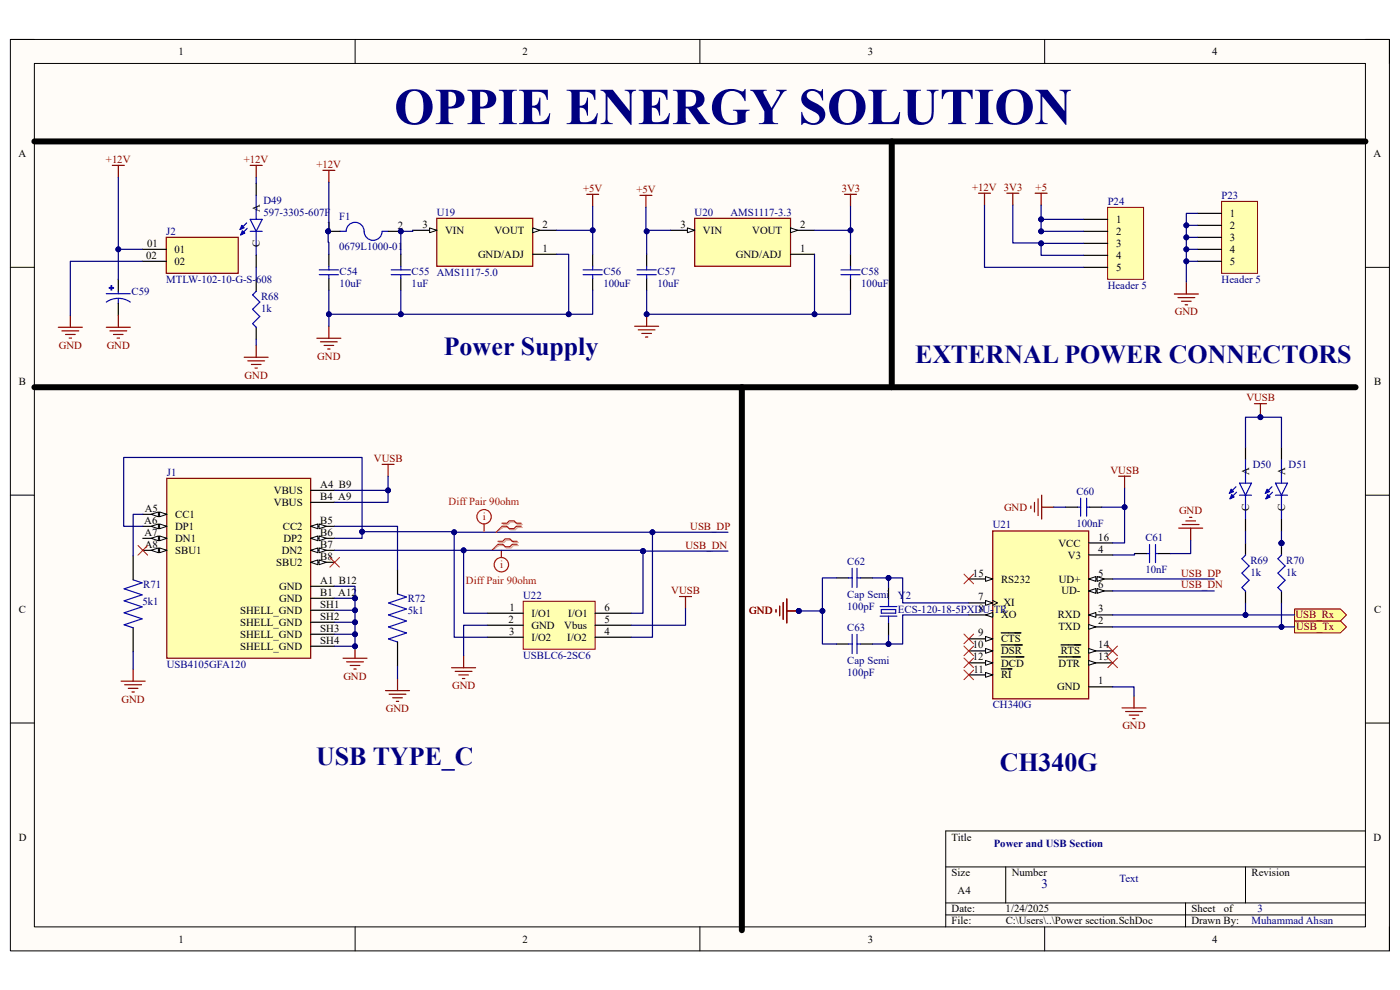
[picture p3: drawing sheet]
<svg xmlns="http://www.w3.org/2000/svg" width="297mm" height="210mm" viewBox="0 0 297 210" stroke-linecap="round" stroke-linejoin="round" font-family="sans-serif">
<path d="M2.2 8.4h292.6v193.3h-292.6z" fill-rule="evenodd" fill="#fffcf8"/>
<path d="M2.2 8.4h292.6v193.3h-292.6z" fill="none" stroke="#000" stroke-width=".21"/>
<path d="M7.3 13.5h282.4v183.1h-282.4z" fill-rule="evenodd" fill="#fffcf8"/>
<g fill="none" stroke="#000" stroke-width=".21">
<path d="M2.2 8.4h5.1M7.3 13.5h282.4v183.1h-282.4zM75.3 8.4v5.1M148.5 8.4v5.1M221.6 8.4v5.1M289.7 8.4h5.1v5.1M2.2 56.7h5.1M289.7 56.7h5.1M2.2 105h5.1M289.7 105.1h5.1M2.2 153.4h5.1M289.7 153.4h5.1"/>
<path d="M289.7 176.3h-89.1v20.3M75.3 196.6v5.1M148.5 196.6v5.1M200.6 183.9h89.1M200.6 191.5h89.1M200.6 194.1h89.1M213.4 183.9v7.6M221.6 196.6v5.1M251.5 191.5v5.1M264.2 183.9v7.6M294.8 196.6v5.1"/>
</g>
<path d="M134.6 69.2h5.1M135.4 70h3.6M136.2 70.7h2M136.9 71.5h.5M137.2 66.7v2.5" fill="none" stroke="#800000" stroke-width=".25"/>
<circle cx="137.2" cy="66.7" r=".51" fill="#000080"/>
<circle cx="137.2" cy="66.7" r=".51" fill="none" stroke="#000080" stroke-width=".21"/>
<path d="M135.8 41.4h2.5M137 41.4v2.6" fill="none" stroke="#800000" stroke-width=".25"/>
<path d="M92.7 46.3h20.3v10.2h-20.3z" fill-rule="evenodd" fill="#ffffb0"/>
<path d="M92.7 46.3h20.3v10.2h-20.3z" fill="none" stroke="#800000" stroke-width=".25"/>
<path d="M87.6 48.9h5.1" fill="none" stroke="#000" stroke-width=".25"/>
<path d="M91.1 48.3l1.6 .6-1.6 .5z" fill="#f8fcff"/>
<path d="M91.1 48.3l1.6 .6-1.6 .5z" fill="none" stroke="#000" stroke-width=".21"/>
<path d="M113 48.9h5.1" fill="none" stroke="#000" stroke-width=".25"/>
<path d="M113 48.3l1.5 .6-1.5 .5z" fill="#f8fcff"/>
<path d="M113 48.3l1.5 .6-1.5 .5z" fill="none" stroke="#000" stroke-width=".21"/>
<path d="M113 53.9h5.1" fill="none" stroke="#000" stroke-width=".25"/>
<path d="M68.5 36.1h2.5M69.8 36.1v2.6M124.5 41.2h2.5M125.7 41.2v2.6M67.2 71.8h5.1M68 72.5h3.5M68.8 73.3h2M69.5 74h.5M69.8 69.2v2.6" fill="none" stroke="#800000" stroke-width=".25"/>
<path d="M23.6 60.6h.1v.9h-.1z" fill-rule="evenodd" fill="#00f"/>
<path d="M23.6 60.6h.1v.9h-.1z" fill="none" stroke="#00f" stroke-width=".25"/>
<path d="M23.2 61h.9v.1h-.9z" fill-rule="evenodd" fill="#00f"/>
<g fill="none" stroke="#00f" stroke-width=".25">
<path d="M67.7 58.3h4.1M67.7 57.3h4.1M69.8 56.5v.8M69.8 58.3v.7M83 58.3h4.1M83 57.3h4.1M85 56.5v.8M85 58.3v.7M123.7 58.3h4.1M123.7 57.3h4.1M125.7 56.5v.8M125.7 58.3v.7"/>
<path d="M135.1 58.3h4.1M135.1 57.3h4.1M137.2 56.5v.8M137.2 58.3v.7M22.6 64.1a4.4 4.4 0 0 1 5 0M22.6 62.3h5M23.2 61h.9v.1h-.9zM25.1 61.8v.5M25.1 63.3v1M54.4 61.8l-.8 .8 1.5 1.5-1.5 1.5 1.5 1.5-1.5 1.6 .8 .7"/>
</g>
<path d="M25.1 59.3v2.5M54.4 59.3v2.5M69.8 53.9v2.6M69.8 59v2.6M85 53.9v2.6M85 59v2.6M125.7 53.9v2.6M125.7 59v2.6M137.2 53.9v2.6M137.2 59v2.6M25.1 64.3v2.6M54.4 69.4v2.6" fill="none" stroke="#000" stroke-width=".25"/>
<g fill="none" stroke="#800000" stroke-width=".25">
<path d="M23.8 35.1h2.6M25.1 35.1v2.5M53.1 35.1h2.5M54.4 35.1v2.5M179.2 41.2h2.5M180.4 41.2v2.6M12.4 69.4h5.1M13.1 70.2h3.6M13.9 71h2M14.7 71.7h.5M14.9 66.9v2.5M51.8 75.8h5.1"/>
<path d="M52.6 76.6h3.5M53.3 77.3h2.1M54.1 78.1h.5M54.4 73.2v2.6"/>
</g>
<path d="M147.4 46.3h20.3v10.2h-20.3z" fill-rule="evenodd" fill="#ffffb0"/>
<path d="M147.4 46.3h20.3v10.2h-20.3z" fill="none" stroke="#800000" stroke-width=".25"/>
<path d="M142.3 48.9h5.1" fill="none" stroke="#000" stroke-width=".25"/>
<path d="M145.8 48.3l1.6 .6-1.6 .5z" fill="#f8fcff"/>
<path d="M145.8 48.3l1.6 .6-1.6 .5z" fill="none" stroke="#000" stroke-width=".21"/>
<path d="M167.7 48.9h5.1" fill="none" stroke="#000" stroke-width=".25"/>
<path d="M167.7 48.3l1.5 .6-1.5 .5z" fill="#f8fcff"/>
<path d="M167.7 48.3l1.5 .6-1.5 .5z" fill="none" stroke="#000" stroke-width=".21"/>
<path d="M167.7 53.9h5.1M180.4 53.9v2.6M180.4 59v2.6" fill="none" stroke="#000" stroke-width=".25"/>
<path d="M178.4 58.3h4.1M178.4 57.3h4.1M180.4 56.5v.8M180.4 58.3v.7" fill="none" stroke="#00f" stroke-width=".25"/>
<path d="M35.4 101.5h30.5v38.1h-30.5z" fill-rule="evenodd" fill="#ffffb0"/>
<path d="M35.4 101.5h30.5v38.1h-30.5z" fill="none" stroke="#800000" stroke-width=".25"/>
<path d="M30.3 109.1h5.1" fill="none" stroke="#000" stroke-width=".25"/>
<path d="M33.9 108.6l1.5 .5-1.5 .5z" fill="#f8fcff"/>
<path d="M33.9 108.6l1.5 .5-1.5 .5z" fill="none" stroke="#000" stroke-width=".21"/>
<path d="M32.1 109.1l1.5-.5v1z" fill="#f8fcff"/>
<path d="M32.1 109.1l1.5-.5v1z" fill="none" stroke="#000" stroke-width=".21"/>
<path d="M30.3 111.7h5.1" fill="none" stroke="#000" stroke-width=".25"/>
<path d="M33.9 111.1l1.5 .6-1.5 .5z" fill="#f8fcff"/>
<path d="M33.9 111.1l1.5 .6-1.5 .5z" fill="none" stroke="#000" stroke-width=".21"/>
<path d="M32.1 111.7l1.5-.6v1.1z" fill="#f8fcff"/>
<path d="M32.1 111.7l1.5-.6v1.1z" fill="none" stroke="#000" stroke-width=".21"/>
<path d="M30.3 114.2h5.1" fill="none" stroke="#000" stroke-width=".25"/>
<path d="M33.9 113.7l1.5 .5-1.5 .5z" fill="#f8fcff"/>
<path d="M33.9 113.7l1.5 .5-1.5 .5z" fill="none" stroke="#000" stroke-width=".21"/>
<path d="M32.1 114.2l1.5-.5v1z" fill="#f8fcff"/>
<path d="M32.1 114.2l1.5-.5v1z" fill="none" stroke="#000" stroke-width=".21"/>
<path d="M30.3 116.7h5.1" fill="none" stroke="#000" stroke-width=".25"/>
<path d="M33.9 116.2l1.5 .5-1.5 .6z" fill="#f8fcff"/>
<path d="M33.9 116.2l1.5 .5-1.5 .6z" fill="none" stroke="#000" stroke-width=".21"/>
<path d="M32.1 116.7l1.5-.5v1.1z" fill="#f8fcff"/>
<path d="M32.1 116.7l1.5-.5v1.1z" fill="none" stroke="#000" stroke-width=".21"/>
<path d="M65.9 104h5.1M65.9 106.6h5.1M65.9 111.7h5.1" fill="none" stroke="#000" stroke-width=".25"/>
<path d="M65.9 111.7l1.5-.6v1.1z" fill="#f8fcff"/>
<path d="M65.9 111.7l1.5-.6v1.1z" fill="none" stroke="#000" stroke-width=".21"/>
<path d="M67.7 111.1l1.5 .6-1.5 .5z" fill="#f8fcff"/>
<path d="M67.7 111.1l1.5 .6-1.5 .5z" fill="none" stroke="#000" stroke-width=".21"/>
<path d="M65.9 114.2h5.1" fill="none" stroke="#000" stroke-width=".25"/>
<path d="M65.9 114.2l1.5-.5v1z" fill="#f8fcff"/>
<path d="M65.9 114.2l1.5-.5v1z" fill="none" stroke="#000" stroke-width=".21"/>
<path d="M67.7 113.7l1.5 .5-1.5 .5z" fill="#f8fcff"/>
<path d="M67.7 113.7l1.5 .5-1.5 .5z" fill="none" stroke="#000" stroke-width=".21"/>
<path d="M65.9 116.7h5.1" fill="none" stroke="#000" stroke-width=".25"/>
<path d="M65.9 116.7l1.5-.5v1.1z" fill="#f8fcff"/>
<path d="M65.9 116.7l1.5-.5v1.1z" fill="none" stroke="#000" stroke-width=".21"/>
<path d="M67.7 116.2l1.5 .5-1.5 .6z" fill="#f8fcff"/>
<path d="M67.7 116.2l1.5 .5-1.5 .6z" fill="none" stroke="#000" stroke-width=".21"/>
<path d="M65.9 119.3h5.1" fill="none" stroke="#000" stroke-width=".25"/>
<path d="M65.9 119.3l1.5-.5v1z" fill="#f8fcff"/>
<path d="M65.9 119.3l1.5-.5v1z" fill="none" stroke="#000" stroke-width=".21"/>
<path d="M67.7 118.8l1.5 .5-1.5 .5z" fill="#f8fcff"/>
<path d="M67.7 118.8l1.5 .5-1.5 .5z" fill="none" stroke="#000" stroke-width=".21"/>
<path d="M65.9 124.4h5.1M65.9 126.9h5.1M65.9 129.5h5.1M65.9 132h5.1M65.9 134.6h5.1M65.9 137.1h5.1" fill="none" stroke="#000" stroke-width=".25"/>
<g fill="none" stroke="#800000" stroke-width=".25">
<path d="M81.1 98.5h2.5M82.3 98.5v2.5M72.8 139.6h5.1M75.3 137.1v2.5M25.7 144.5h5.1M26.5 145.3h3.5M27.2 146h2.1M28 146.8h.5M28.2 142v2.5M73.5 140.4h3.6M74.3 141.2h2M75.1 141.9h.5"/>
<path d="M81.8 146.5h5.1M82.5 147.3h3.6M83.3 148h2M84.1 148.8h.5M84.3 144v2.5"/>
</g>
<circle cx="75.3" cy="137.1" r=".51" fill="#000080"/>
<circle cx="75.3" cy="137.1" r=".51" fill="none" stroke="#000080" stroke-width=".21"/>
<path d="M29.3 115.7l2 2.1M31.3 115.7l-2 2.1M70 118.3l2 2M72 118.3l-2 2M105.6 115.5l-1.2 1.2" fill="none" stroke="#f00" stroke-width=".21"/>
<path d="M105.9 115.1h1l.5-.5h1l.5 .5h1.1M105.9 115.7h1l.5 .5h1l.5-.5h1.1" fill="none" stroke="#d0a19e" stroke-width=".25"/>
<path d="M105.9 115.7l-1.5 1" fill="none" stroke="#d0a19e" stroke-width=".21"/>
<path d="M105.6 114.8h1.1l.5-.5h1l.5 .5h1M105.6 115.5h1.1l.5 .5h1l.5-.5h1" fill="none" stroke="#f00" stroke-width=".25"/>
<path d="M111 127.6h15.3v10.1h-15.3z" fill-rule="evenodd" fill="#ffffb0"/>
<path d="M111 127.6h15.3v10.1h-15.3z" fill="none" stroke="#800000" stroke-width=".21"/>
<path d="M28.2 117.9v5.1M28.2 133.2v5.1M84.3 120.9v5.1M84.3 136.2v5.1M103.4 130.1h7.6M103.4 132.6h7.6M103.4 135.2h7.6M126.3 130.1h7.6M126.3 132.6h7.6M126.3 135.2h7.6" fill="none" stroke="#000" stroke-width=".25"/>
<path d="M98.4 139.1v2.6M144.2 126.6h2.5M145.4 126.6v2.5M95.8 141.7h5.1M96.6 142.4h3.5M97.3 143.2h2.1M98.1 143.9h.5" fill="none" stroke="#800000" stroke-width=".25"/>
<g fill="none" stroke="#f00" stroke-width=".25">
<path d="M106.4 116.7v1.6"/>
<circle cx="106.4" cy="119.8" r="1.53"/>
</g>
<path d="M28.2 123l2 .6-3.9 1.3 3.9 1.3-3.9 1.3 3.9 1.2-3.9 1.3 3.9 1.3-3.9 1.2 1.9 .7M84.3 126l1.9 .6-3.8 1.3 3.8 1.3-3.8 1.3 3.8 1.2-3.8 1.3 3.8 1.3-3.8 1.3 1.9 .6" fill="none" stroke="#00f" stroke-width=".25"/>
<path d="M210.6 112.6h20.4v35.7h-20.4z" fill-rule="evenodd" fill="#ffffb0"/>
<path d="M210.6 112.6h20.4v35.7h-20.4z" fill="none" stroke="#800000" stroke-width=".25"/>
<path d="M205.5 122.8h5.1" fill="none" stroke="#000" stroke-width=".25"/>
<path d="M209.1 122.3l1.5 .5-1.5 .5z" fill="#f8fcff"/>
<path d="M209.1 122.3l1.5 .5-1.5 .5z" fill="none" stroke="#000" stroke-width=".21"/>
<path d="M205.5 127.9h5.1" fill="none" stroke="#000" stroke-width=".25"/>
<path d="M209.1 127.4l1.5 .5-1.5 .5z" fill="#f8fcff"/>
<path d="M209.1 127.4l1.5 .5-1.5 .5zM210.6 127.4l1 .5-1 .5" fill="none" stroke="#000" stroke-width=".21"/>
<path d="M205.5 130.5h5.1" fill="none" stroke="#000" stroke-width=".25"/>
<path d="M209.1 130.5l1.5-.6v1.1z" fill="#f8fcff"/>
<path d="M209.1 130.5l1.5-.6v1.1z" fill="none" stroke="#000" stroke-width=".21"/>
<path d="M205.5 135.5h5.1" fill="none" stroke="#000" stroke-width=".25"/>
<path d="M209.1 135l1.5 .5-1.5 .5z" fill="#f8fcff"/>
<path d="M209.1 135l1.5 .5-1.5 .5z" fill="none" stroke="#000" stroke-width=".21"/>
<path d="M205.5 138.1h5.1M212.4 134.3h4.2" fill="none" stroke="#000" stroke-width=".25"/>
<path d="M209.1 137.6l1.5 .5-1.5 .5z" fill="#f8fcff"/>
<path d="M209.1 137.6l1.5 .5-1.5 .5z" fill="none" stroke="#000" stroke-width=".21"/>
<path d="M212.4 136.8h4.5M205.5 140.6h5.1" fill="none" stroke="#000" stroke-width=".25"/>
<path d="M209.1 140.1l1.5 .5-1.5 .5z" fill="#f8fcff"/>
<path d="M209.1 140.1l1.5 .5-1.5 .5z" fill="none" stroke="#000" stroke-width=".21"/>
<path d="M212.4 139.4h4.8M205.5 143.2h5.1" fill="none" stroke="#000" stroke-width=".25"/>
<path d="M209.1 142.7l1.5 .5-1.5 .5z" fill="#f8fcff"/>
<path d="M209.1 142.7l1.5 .5-1.5 .5z" fill="none" stroke="#000" stroke-width=".21"/>
<path d="M231 115.2h5.1M231 117.7h5.1M231 122.8h5.1M212.4 141.9h2.3" fill="none" stroke="#000" stroke-width=".25"/>
<path d="M231 122.8l1.5-.5v1z" fill="#f8fcff"/>
<path d="M231 122.8l1.5-.5v1z" fill="none" stroke="#000" stroke-width=".21"/>
<path d="M232.7 122.3l1.6 .5-1.6 .5z" fill="#f8fcff"/>
<path d="M232.7 122.3l1.6 .5-1.6 .5z" fill="none" stroke="#000" stroke-width=".21"/>
<path d="M231 125.4h5.1" fill="none" stroke="#000" stroke-width=".25"/>
<path d="M231 125.4l1.5-.5v1z" fill="#f8fcff"/>
<path d="M231 125.4l1.5-.5v1z" fill="none" stroke="#000" stroke-width=".21"/>
<path d="M232.7 124.9l1.6 .5-1.6 .5z" fill="#f8fcff"/>
<path d="M232.7 124.9l1.6 .5-1.6 .5z" fill="none" stroke="#000" stroke-width=".21"/>
<path d="M231 130.5h5.1" fill="none" stroke="#000" stroke-width=".25"/>
<path d="M231 130.5l1.5-.6v1.1z" fill="#f8fcff"/>
<path d="M231 130.5l1.5-.6v1.1z" fill="none" stroke="#000" stroke-width=".21"/>
<path d="M231 133h5.1" fill="none" stroke="#000" stroke-width=".25"/>
<path d="M231 132.5l1.5 .5-1.5 .5z" fill="#f8fcff"/>
<path d="M231 132.5l1.5 .5-1.5 .5z" fill="none" stroke="#000" stroke-width=".21"/>
<path d="M231 138.1h5.1" fill="none" stroke="#000" stroke-width=".25"/>
<path d="M231 137.6l1.5 .5-1.5 .5z" fill="#f8fcff"/>
<path d="M231 137.6l1.5 .5-1.5 .5z" fill="none" stroke="#000" stroke-width=".21"/>
<path d="M225.1 136.8h4.2M231 140.6h5.1" fill="none" stroke="#000" stroke-width=".25"/>
<path d="M231 140.1l1.5 .5-1.5 .5z" fill="#f8fcff"/>
<path d="M231 140.1l1.5 .5-1.5 .5z" fill="none" stroke="#000" stroke-width=".21"/>
<path d="M177.5 122.6h2.5M177.5 136.6h2.5M182.6 122.6h2.5M182.6 136.6h2.5M188.5 124.6v2.5M188.5 132.2v2.6M224.6 139.4h4.6M231 145.7h5.1" fill="none" stroke="#000" stroke-width=".25"/>
<g fill="none" stroke="#f00" stroke-width=".21">
<path d="M204.5 121.8l2 2M204.5 139.6l2 2M204.5 137.1l2 2M204.5 134.5l2 2.1M206.5 121.8l-2 2M206.5 139.6l-2 2M206.5 137.1l-2 2M206.5 134.5l-2 2.1M235 137.1l2.1 2M235 139.6l2.1 2M237.1 137.1l-2.1 2M237.1 139.6l-2.1 2"/>
<path d="M204.5 142.1l2 2.1M206.5 142.1l-2 2.1"/>
</g>
<g fill="none" stroke="#00f" stroke-width=".25">
<path d="M180 122.6h.8M180 136.6h.8M180.8 120.6v4M180.8 134.6v4.1M181.8 120.6v4M181.8 134.6v4.1M181.8 122.6h.8M181.8 136.6h.8M186.7 130.7h3.6M186.7 128.7h3.6M187 129.3h3v.8h-3zM188.5 127.1v1.6"/>
<path d="M188.5 130.7v1.5"/>
</g>
<path d="M164.6 129.3v.6M165.4 128.6v2M166.2 127.8v3.6M166.9 127.1v5M166.9 129.6h2.6" fill="none" stroke="#800000" stroke-width=".25"/>
<circle cx="169.5" cy="129.6" r=".51" fill="#000080"/>
<circle cx="169.5" cy="129.6" r=".51" fill="none" stroke="#000080" stroke-width=".21"/>
<path d="M164.6 129.3v.6M165.4 128.6v2M166.2 127.8v3.6M166.9 127.1v5M166.9 129.6h2.6" fill="none" stroke="#800000" stroke-width=".25"/>
<circle cx="169.5" cy="129.6" r=".51" fill="#000080"/>
<circle cx="169.5" cy="129.6" r=".51" fill="none" stroke="#000080" stroke-width=".21"/>
<g fill="none" stroke="#800000" stroke-width=".25">
<path d="M218.7 107.3v.5M219.5 106.6v2M220.2 105.8v3.6M221 105.1v5M221 107.6h2.5M250.1 112h5M250.8 111.3h3.6M251.6 110.5h2M252.3 109.7h.6M252.6 112v2.6M238 150.2h5.1M238.8 150.9h3.6"/>
<path d="M239.6 151.7h2M240.3 152.5h.5M240.6 147.6v2.6"/>
</g>
<path d="M243.2 117.4h.7M243.9 115.5v3.8M245.1 115.5v3.8M245.2 117.4h.6" fill="none" stroke="#00f" stroke-width=".25"/>
<path d="M240.7 117.4h2.5M245.8 117.4h2.5" fill="none" stroke="#000" stroke-width=".25"/>
<circle cx="271.9" cy="115.2" r=".51" fill="#000080"/>
<circle cx="271.9" cy="115.2" r=".51" fill="none" stroke="#000080" stroke-width=".21"/>
<path d="M271.9 115.2v2.6M271.9 125.4v2.5" fill="none" stroke="#000" stroke-width=".25"/>
<circle cx="271.9" cy="115.2" r=".51" fill="#000080"/>
<circle cx="271.9" cy="115.2" r=".51" fill="none" stroke="#000080" stroke-width=".21"/>
<path d="M264.2 117.8l-.7 .7 1.5 1.6-1.5 1.5 1.5 1.5-1.5 1.5 .7 .8M271.9 117.8l-.8 .7 1.5 1.6-1.5 1.5 1.5 1.5-1.5 1.5 .8 .8" fill="none" stroke="#00f" stroke-width=".25"/>
<path d="M264.2 115.2v2.6M264.2 125.4v2.5" fill="none" stroke="#000" stroke-width=".25"/>
<path d="M274.6 131.7h9.8l1.3 1.3-1.3 1.3h-9.8z" fill-rule="evenodd" fill="#ffff80"/>
<path d="M274.6 131.7h9.8l1.3 1.3-1.3 1.3h-9.8z" fill="none" stroke="#800000" stroke-width=".21"/>
<path d="M274.6 129.2h9.8l1.3 1.3-1.3 1.2h-9.8z" fill-rule="evenodd" fill="#ffff80"/>
<path d="M274.6 129.2h9.8l1.3 1.3-1.3 1.2h-9.8z" fill="none" stroke="#800000" stroke-width=".21"/>
<path d="M266.1 85.6h2.6M267.4 85.6v2.6M237.3 101h2.6M238.6 101v2.6" fill="none" stroke="#800000" stroke-width=".25"/>
<path d="M7.3 30h282.4M7.3 82.1h280.3M157.4 82.1v115.2" fill="none" stroke="#000" stroke-width="1.3"/>
<path d="M35.3 50.3h15.2v7.7h-15.2z" fill-rule="evenodd" fill="#ffffb0"/>
<path d="M35.3 50.3h15.2v7.7h-15.2zM22.6 69.4h5M23.3 70.2h3.6M24.1 71h2M24.8 71.7h.6M25.1 66.9v2.5" fill="none" stroke="#800000" stroke-width=".25"/>
<path d="M30.2 52.9h5.1M30.2 55.4h5.1" fill="none" stroke="#000" stroke-width=".25"/>
<circle cx="69.6" cy="49.1" r=".51" fill="#000080"/>
<circle cx="69.6" cy="49.1" r=".51" fill="none" stroke="#000080" stroke-width=".21"/>
<path d="M72.2 49.1h1.2a1.91 1.91 0 0 1 1.9-1.9 1.91 1.91 0 0 1 2 1.9 1.91 1.91 0 0 0 1.9 1.9 1.91 1.91 0 0 0 1.9-1.9h1.2" fill="none" stroke="#00f" stroke-width=".25"/>
<path d="M69.6 49.1h2.6" fill="none" stroke="#000" stroke-width=".25"/>
<circle cx="69.6" cy="49.1" r=".51" fill="#000080"/>
<circle cx="69.6" cy="49.1" r=".51" fill="none" stroke="#000080" stroke-width=".21"/>
<path d="M82.3 49.1h2.6" fill="none" stroke="#000" stroke-width=".25"/>
<path d="M271.9 97.4v5.1M269.8 103.3l-1.4 1.4M270 104.4l-1.4 1.4M270.6 102.5h2.5l-1.2 2.6zM270.6 105.1h2.5M271.9 105.1v5" fill="none" stroke="#00f" stroke-width=".25"/>
<path d="M268.8 103.8l.5 .5-.9 .4z" fill="#00f"/>
<path d="M268.8 103.8l.5 .5-.9 .4z" fill="none" stroke="#00f" stroke-width=".25"/>
<path d="M268.9 104.9l.6 .5-.9 .4z" fill="#00f"/>
<path d="M264.2 97.4v5.1M262.2 103.3l-1.4 1.4M262.3 104.4l-1.4 1.4M263 102.5h2.5l-1.3 2.6zM263 105.1h2.5M264.2 105.1v5M268.9 104.9l.6 .5-.9 .4z" fill="none" stroke="#00f" stroke-width=".25"/>
<path d="M271.9 94.9v2.5M271.9 110.1v2.6" fill="none" stroke="#000" stroke-width=".25"/>
<path d="M261.2 103.8l.5 .5-.9 .4z" fill="#00f"/>
<path d="M261.2 103.8l.5 .5-.9 .4z" fill="none" stroke="#00f" stroke-width=".25"/>
<path d="M261.3 104.9l.5 .5-.9 .4z" fill="#00f"/>
<path d="M52.3 47.3l-1.4 1.4M52.4 48.4l-1.4 1.4M53.1 46.5h2.5l-1.2 2.6zM53.1 49.1h2.5M54.4 41.4v5.1M54.4 49.1v5.1M261.3 104.9l.5 .5-.9 .4z" fill="none" stroke="#00f" stroke-width=".25"/>
<path d="M264.2 94.9v2.5M264.2 110.1v2.6" fill="none" stroke="#000" stroke-width=".25"/>
<path d="M51.3 47.8l.5 .5-.9 .4z" fill="#00f"/>
<path d="M51.3 47.8l.5 .5-.9 .4z" fill="none" stroke="#00f" stroke-width=".25"/>
<path d="M51.4 48.9l.5 .6-.9 .3z" fill="#00f"/>
<path d="M51.4 48.9l.5 .6-.9 .3zM228.6 107.6h.7M229.3 105.7v3.8M230.5 105.7v3.8M230.5 107.6h.7" fill="none" stroke="#00f" stroke-width=".25"/>
<path d="M54.4 38.9v2.5M54.4 54.2v2.5M226.1 107.6h2.5M231.2 107.6h2.5" fill="none" stroke="#000" stroke-width=".25"/>
<path d="M235 44h7.6v15.3h-7.6z" fill-rule="evenodd" fill="#ffffb0"/>
<path d="M235 44h7.6v15.3h-7.6z" fill="none" stroke="#800000" stroke-width=".21"/>
<path d="M229.9 46.5h5.1M229.9 49.1h5.1M229.9 51.6h5.1M229.9 54.2h5.1M229.9 56.7h5.1" fill="none" stroke="#000" stroke-width=".25"/>
<path d="M259.2 42.7h7.6v15.3h-7.6z" fill-rule="evenodd" fill="#ffffb0"/>
<path d="M259.2 42.7h7.6v15.3h-7.6z" fill="none" stroke="#800000" stroke-width=".21"/>
<path d="M254.1 45.3h5.1M254.1 47.8h5.1M254.1 50.4h5.1M254.1 52.9h5.1M254.1 55.4h5.1" fill="none" stroke="#000" stroke-width=".25"/>
<path d="M207.6 41h2.5M208.9 41v2.5M213.6 41h2.5M214.9 41v2.5M219.6 41h2.6M220.9 41v2.5M251.7 59.8v2.6M249.1 62.4h5.1M249.9 63.1h3.6M250.7 63.9h2M251.4 64.7h.5" fill="none" stroke="#800000" stroke-width=".25"/>
<path d="M118.1 53.9h2.5v12.8" fill="none" stroke="#000080" stroke-width=".25"/>
<circle cx="120.7" cy="66.7" r=".51" fill="#000080"/>
<circle cx="120.7" cy="66.7" r=".51" fill="none" stroke="#000080" stroke-width=".21"/>
<path d="M69.8 38.7v10.4h-.2l.2 4.8M54.4 72v1.2" fill="none" stroke="#000080" stroke-width=".25"/>
<circle cx="69.6" cy="49.1" r=".51" fill="#000080"/>
<circle cx="69.6" cy="49.1" r=".51" fill="none" stroke="#000080" stroke-width=".21"/>
<path d="M85 61.6v5.1" fill="none" stroke="#000080" stroke-width=".25"/>
<circle cx="85" cy="66.7" r=".51" fill="#000080"/>
<circle cx="85" cy="66.7" r=".51" fill="none" stroke="#000080" stroke-width=".21"/>
<path d="M69.8 61.6v5.1" fill="none" stroke="#000080" stroke-width=".25"/>
<circle cx="69.8" cy="66.7" r=".51" fill="#000080"/>
<circle cx="69.8" cy="66.7" r=".51" fill="none" stroke="#000080" stroke-width=".21"/>
<path d="M25.1 37.6v15.3h5.1" fill="none" stroke="#000080" stroke-width=".25"/>
<circle cx="25.1" cy="52.9" r=".51" fill="#000080"/>
<circle cx="25.1" cy="52.9" r=".51" fill="none" stroke="#000080" stroke-width=".21"/>
<path d="M180.4 43.8v5.1" fill="none" stroke="#000080" stroke-width=".25"/>
<circle cx="180.4" cy="48.9" r=".51" fill="#000080"/>
<circle cx="180.4" cy="48.9" r=".51" fill="none" stroke="#000080" stroke-width=".21"/>
<path d="M172.8 53.9v12.8h-35.6v-5.1" fill="none" stroke="#000080" stroke-width=".25"/>
<circle cx="172.8" cy="66.7" r=".51" fill="#000080"/>
<circle cx="172.8" cy="66.7" r=".51" fill="none" stroke="#000080" stroke-width=".21"/>
<circle cx="137.2" cy="66.7" r=".51" fill="#000080"/>
<circle cx="137.2" cy="66.7" r=".51" fill="none" stroke="#000080" stroke-width=".21"/>
<path d="M180.4 61.6v5.1h-7.6" fill="none" stroke="#000080" stroke-width=".25"/>
<circle cx="172.8" cy="66.7" r=".51" fill="#000080"/>
<circle cx="172.8" cy="66.7" r=".51" fill="none" stroke="#000080" stroke-width=".21"/>
<path d="M125.7 43.8v5.1h-7.6" fill="none" stroke="#000080" stroke-width=".25"/>
<circle cx="125.7" cy="48.9" r=".51" fill="#000080"/>
<circle cx="125.7" cy="48.9" r=".51" fill="none" stroke="#000080" stroke-width=".21"/>
<path d="M125.7 48.9v5" fill="none" stroke="#000080" stroke-width=".25"/>
<circle cx="125.7" cy="48.9" r=".51" fill="#000080"/>
<circle cx="125.7" cy="48.9" r=".51" fill="none" stroke="#000080" stroke-width=".21"/>
<path d="M172.8 48.9h7.6v5" fill="none" stroke="#000080" stroke-width=".25"/>
<circle cx="180.4" cy="48.9" r=".51" fill="#000080"/>
<circle cx="180.4" cy="48.9" r=".51" fill="none" stroke="#000080" stroke-width=".21"/>
<path d="M82.3 101v3" fill="none" stroke="#000080" stroke-width=".25"/>
<circle cx="82.3" cy="104" r=".51" fill="#000080"/>
<circle cx="82.3" cy="104" r=".51" fill="none" stroke="#000080" stroke-width=".21"/>
<path d="M71 124.4h4.3v2.5" fill="none" stroke="#000080" stroke-width=".25"/>
<circle cx="75.3" cy="126.9" r=".51" fill="#000080"/>
<circle cx="75.3" cy="126.9" r=".51" fill="none" stroke="#000080" stroke-width=".21"/>
<path d="M75.3 129.5v2.5" fill="none" stroke="#000080" stroke-width=".25"/>
<circle cx="75.3" cy="132" r=".51" fill="#000080"/>
<circle cx="75.3" cy="132" r=".51" fill="none" stroke="#000080" stroke-width=".21"/>
<circle cx="75.3" cy="129.5" r=".51" fill="#000080"/>
<circle cx="75.3" cy="129.5" r=".51" fill="none" stroke="#000080" stroke-width=".21"/>
<path d="M30.3 111.7h-4.1v-14.7h50.6v17.2h-5.8" fill="none" stroke="#000080" stroke-width=".25"/>
<circle cx="76.8" cy="112.8" r=".51" fill="#000080"/>
<circle cx="76.8" cy="112.8" r=".51" fill="none" stroke="#000080" stroke-width=".21"/>
<path d="M75.3 134.6v2.5h-4.3" fill="none" stroke="#000080" stroke-width=".25"/>
<circle cx="75.3" cy="134.6" r=".51" fill="#000080"/>
<circle cx="75.3" cy="134.6" r=".51" fill="none" stroke="#000080" stroke-width=".21"/>
<circle cx="75.3" cy="137.1" r=".51" fill="#000080"/>
<circle cx="75.3" cy="137.1" r=".51" fill="none" stroke="#000080" stroke-width=".21"/>
<path d="M71 132h4.3v2.6h-4.3" fill="none" stroke="#000080" stroke-width=".25"/>
<circle cx="75.3" cy="134.6" r=".51" fill="#000080"/>
<circle cx="75.3" cy="134.6" r=".51" fill="none" stroke="#000080" stroke-width=".21"/>
<circle cx="75.3" cy="132" r=".51" fill="#000080"/>
<circle cx="75.3" cy="132" r=".51" fill="none" stroke="#000080" stroke-width=".21"/>
<path d="M71 126.9h4.3v2.6h-4.3" fill="none" stroke="#000080" stroke-width=".25"/>
<circle cx="75.3" cy="129.5" r=".51" fill="#000080"/>
<circle cx="75.3" cy="129.5" r=".51" fill="none" stroke="#000080" stroke-width=".21"/>
<circle cx="75.3" cy="126.9" r=".51" fill="#000080"/>
<circle cx="75.3" cy="126.9" r=".51" fill="none" stroke="#000080" stroke-width=".21"/>
<path d="M71 104h11.3v2.6h-11.3" fill="none" stroke="#000080" stroke-width=".25"/>
<circle cx="82.3" cy="104" r=".51" fill="#000080"/>
<circle cx="82.3" cy="104" r=".51" fill="none" stroke="#000080" stroke-width=".21"/>
<path d="M30.3 109.1h-2.1v8.8M98.4 116.7v13.4h5" fill="none" stroke="#000080" stroke-width=".25"/>
<circle cx="98.4" cy="116.7" r=".51" fill="#000080"/>
<circle cx="98.4" cy="116.7" r=".51" fill="none" stroke="#000080" stroke-width=".21"/>
<path d="M71 111.7h13.3v9.2M136.4 116.9v13.2h-2.5M28.2 138.3v3.7M103.4 132.6h-5v6.5M145.4 129.1v3.5h-11.5M84.3 141.3v2.7" fill="none" stroke="#000080" stroke-width=".25"/>
<circle cx="136.4" cy="116.9" r=".51" fill="#000080"/>
<circle cx="136.4" cy="116.9" r=".51" fill="none" stroke="#000080" stroke-width=".21"/>
<path d="M136.4 116.9h18" fill="none" stroke="#000080" stroke-width=".25"/>
<circle cx="136.4" cy="116.9" r=".51" fill="#000080"/>
<circle cx="136.4" cy="116.9" r=".51" fill="none" stroke="#000080" stroke-width=".21"/>
<path d="M76.8 112.8h19.6v22.4h7" fill="none" stroke="#000080" stroke-width=".25"/>
<circle cx="96.4" cy="112.9" r=".51" fill="#000080"/>
<circle cx="96.4" cy="112.9" r=".51" fill="none" stroke="#000080" stroke-width=".21"/>
<circle cx="76.8" cy="112.8" r=".51" fill="#000080"/>
<circle cx="76.8" cy="112.8" r=".51" fill="none" stroke="#000080" stroke-width=".21"/>
<path d="M96.4 112.9h42v22.3h-4.5" fill="none" stroke="#000080" stroke-width=".25"/>
<circle cx="138.4" cy="112.9" r=".51" fill="#000080"/>
<circle cx="138.4" cy="112.9" r=".51" fill="none" stroke="#000080" stroke-width=".21"/>
<circle cx="96.4" cy="112.9" r=".51" fill="#000080"/>
<circle cx="96.4" cy="112.9" r=".51" fill="none" stroke="#000080" stroke-width=".21"/>
<path d="M138.4 112.9h16" fill="none" stroke="#000080" stroke-width=".25"/>
<circle cx="138.4" cy="112.9" r=".51" fill="#000080"/>
<circle cx="138.4" cy="112.9" r=".51" fill="none" stroke="#000080" stroke-width=".21"/>
<path d="M185.1 122.6h3.4v2" fill="none" stroke="#000080" stroke-width=".25"/>
<circle cx="188.5" cy="122.6" r=".51" fill="#000080"/>
<circle cx="188.5" cy="122.6" r=".51" fill="none" stroke="#000080" stroke-width=".21"/>
<path d="M188.5 134.8v1.8h-3.4" fill="none" stroke="#000080" stroke-width=".25"/>
<circle cx="188.5" cy="136.6" r=".51" fill="#000080"/>
<circle cx="188.5" cy="136.6" r=".51" fill="none" stroke="#000080" stroke-width=".21"/>
<path d="M177.5 122.6h-3v14h3" fill="none" stroke="#000080" stroke-width=".25"/>
<circle cx="174.5" cy="129.6" r=".51" fill="#000080"/>
<circle cx="174.5" cy="129.6" r=".51" fill="none" stroke="#000080" stroke-width=".21"/>
<path d="M188.5 122.6h3v5.3h14" fill="none" stroke="#000080" stroke-width=".25"/>
<circle cx="188.5" cy="122.6" r=".51" fill="#000080"/>
<circle cx="188.5" cy="122.6" r=".51" fill="none" stroke="#000080" stroke-width=".21"/>
<path d="M205.5 130.5h-14v6.1h-3" fill="none" stroke="#000080" stroke-width=".25"/>
<circle cx="188.5" cy="136.6" r=".51" fill="#000080"/>
<circle cx="188.5" cy="136.6" r=".51" fill="none" stroke="#000080" stroke-width=".21"/>
<path d="M240.7 117.4v.3h-4.6M252.6 114.6v2.8h-4.3M271.9 115.2v.6M236.1 122.8h21.5M236.1 125.4h21.5M236.1 145.7h4.5v1.9" fill="none" stroke="#000080" stroke-width=".25"/>
<circle cx="271.9" cy="115.2" r=".51" fill="#000080"/>
<circle cx="271.9" cy="115.2" r=".51" fill="none" stroke="#000080" stroke-width=".21"/>
<path d="M236.1 133h38.5" fill="none" stroke="#000080" stroke-width=".25"/>
<circle cx="271.9" cy="133" r=".51" fill="#000080"/>
<circle cx="271.9" cy="133" r=".51" fill="none" stroke="#000080" stroke-width=".21"/>
<path d="M169.5 129.6h5" fill="none" stroke="#000080" stroke-width=".25"/>
<circle cx="174.5" cy="129.6" r=".51" fill="#000080"/>
<circle cx="174.5" cy="129.6" r=".51" fill="none" stroke="#000080" stroke-width=".21"/>
<circle cx="169.5" cy="129.6" r=".51" fill="#000080"/>
<circle cx="169.5" cy="129.6" r=".51" fill="none" stroke="#000080" stroke-width=".21"/>
<path d="M71 116.7h65.4v.2" fill="none" stroke="#000080" stroke-width=".25"/>
<circle cx="136.4" cy="116.9" r=".51" fill="#000080"/>
<circle cx="136.4" cy="116.9" r=".51" fill="none" stroke="#000080" stroke-width=".21"/>
<circle cx="98.4" cy="116.7" r=".51" fill="#000080"/>
<circle cx="98.4" cy="116.7" r=".51" fill="none" stroke="#000080" stroke-width=".21"/>
<path d="M85 49.1v4.8" fill="none" stroke="#000080" stroke-width=".25"/>
<circle cx="85" cy="49.1" r=".51" fill="#000080"/>
<circle cx="85" cy="49.1" r=".51" fill="none" stroke="#000080" stroke-width=".21"/>
<path d="M137 44v5.1h.2" fill="none" stroke="#000080" stroke-width=".25"/>
<circle cx="137.2" cy="49.1" r=".51" fill="#000080"/>
<circle cx="137.2" cy="49.1" r=".51" fill="none" stroke="#000080" stroke-width=".21"/>
<path d="M25.1 52.9v6.4" fill="none" stroke="#000080" stroke-width=".25"/>
<circle cx="25.1" cy="52.9" r=".51" fill="#000080"/>
<circle cx="25.1" cy="52.9" r=".51" fill="none" stroke="#000080" stroke-width=".21"/>
<path d="M30.2 55.4h-15.3v11.5M264.2 127.9v2.6" fill="none" stroke="#000080" stroke-width=".25"/>
<circle cx="264.2" cy="130.5" r=".51" fill="#000080"/>
<circle cx="264.2" cy="130.5" r=".51" fill="none" stroke="#000080" stroke-width=".21"/>
<path d="M236.1 130.5h38.5" fill="none" stroke="#000080" stroke-width=".25"/>
<circle cx="264.2" cy="130.5" r=".51" fill="#000080"/>
<circle cx="264.2" cy="130.5" r=".51" fill="none" stroke="#000080" stroke-width=".21"/>
<path d="M264.2 112.7v2.5M271.9 127.9v5.1" fill="none" stroke="#000080" stroke-width=".25"/>
<circle cx="271.9" cy="133" r=".51" fill="#000080"/>
<circle cx="271.9" cy="133" r=".51" fill="none" stroke="#000080" stroke-width=".21"/>
<path d="M267.4 88.2v.3h-3.2v6.4" fill="none" stroke="#000080" stroke-width=".25"/>
<circle cx="267.4" cy="88.5" r=".51" fill="#000080"/>
<circle cx="267.4" cy="88.5" r=".51" fill="none" stroke="#000080" stroke-width=".21"/>
<path d="M267.4 88.5h4.5v6.4" fill="none" stroke="#000080" stroke-width=".25"/>
<circle cx="267.4" cy="88.5" r=".51" fill="#000080"/>
<circle cx="267.4" cy="88.5" r=".51" fill="none" stroke="#000080" stroke-width=".21"/>
<path d="M271.9 112.7v2.5" fill="none" stroke="#000080" stroke-width=".25"/>
<circle cx="271.9" cy="115.2" r=".51" fill="#000080"/>
<circle cx="271.9" cy="115.2" r=".51" fill="none" stroke="#000080" stroke-width=".21"/>
<path d="M54.4 37.6v1.3M54.4 56.7v2.6M223.5 107.6h2.6M238.6 107.6v7.6h-2.5" fill="none" stroke="#000080" stroke-width=".25"/>
<circle cx="238.6" cy="107.6" r=".51" fill="#000080"/>
<circle cx="238.6" cy="107.6" r=".51" fill="none" stroke="#000080" stroke-width=".21"/>
<path d="M220.9 46.5h9" fill="none" stroke="#000080" stroke-width=".25"/>
<circle cx="220.9" cy="46.5" r=".51" fill="#000080"/>
<circle cx="220.9" cy="46.5" r=".51" fill="none" stroke="#000080" stroke-width=".21"/>
<path d="M229.9 49.1h-9v.4" fill="none" stroke="#000080" stroke-width=".25"/>
<circle cx="220.9" cy="49.1" r=".51" fill="#000080"/>
<circle cx="220.9" cy="49.1" r=".51" fill="none" stroke="#000080" stroke-width=".21"/>
<path d="M220.9 51.6h9" fill="none" stroke="#000080" stroke-width=".25"/>
<circle cx="220.9" cy="51.6" r=".51" fill="#000080"/>
<circle cx="220.9" cy="51.6" r=".51" fill="none" stroke="#000080" stroke-width=".21"/>
<path d="M208.9 43.5v13.2h21M214.9 43.5v8h6v2.7h9" fill="none" stroke="#000080" stroke-width=".25"/>
<circle cx="220.9" cy="51.6" r=".51" fill="#000080"/>
<circle cx="220.9" cy="51.6" r=".51" fill="none" stroke="#000080" stroke-width=".21"/>
<path d="M220.9 43.5v5.6" fill="none" stroke="#000080" stroke-width=".25"/>
<circle cx="220.9" cy="49.1" r=".51" fill="#000080"/>
<circle cx="220.9" cy="49.1" r=".51" fill="none" stroke="#000080" stroke-width=".21"/>
<circle cx="220.9" cy="46.5" r=".51" fill="#000080"/>
<circle cx="220.9" cy="46.5" r=".51" fill="none" stroke="#000080" stroke-width=".21"/>
<path d="M87.6 48.9v.2h-2.7" fill="none" stroke="#000080" stroke-width=".25"/>
<circle cx="85" cy="49.1" r=".51" fill="#000080"/>
<circle cx="85" cy="49.1" r=".51" fill="none" stroke="#000080" stroke-width=".21"/>
<path d="M142.3 48.9h-5.1v5" fill="none" stroke="#000080" stroke-width=".25"/>
<circle cx="137.2" cy="49.1" r=".51" fill="#000080"/>
<circle cx="137.2" cy="49.1" r=".51" fill="none" stroke="#000080" stroke-width=".21"/>
<path d="M238.6 103.6v4h-4.9" fill="none" stroke="#000080" stroke-width=".25"/>
<circle cx="238.6" cy="107.6" r=".51" fill="#000080"/>
<circle cx="238.6" cy="107.6" r=".51" fill="none" stroke="#000080" stroke-width=".21"/>
<path d="M125.7 61.6v5.1h-55.9v2.5" fill="none" stroke="#000080" stroke-width=".25"/>
<circle cx="69.8" cy="66.7" r=".51" fill="#000080"/>
<circle cx="69.8" cy="66.7" r=".51" fill="none" stroke="#000080" stroke-width=".21"/>
<circle cx="85" cy="66.7" r=".51" fill="#000080"/>
<circle cx="85" cy="66.7" r=".51" fill="none" stroke="#000080" stroke-width=".21"/>
<circle cx="120.7" cy="66.7" r=".51" fill="#000080"/>
<circle cx="120.7" cy="66.7" r=".51" fill="none" stroke="#000080" stroke-width=".21"/>
<path d="M251.7 55.4h2.4" fill="none" stroke="#000080" stroke-width=".25"/>
<circle cx="251.7" cy="55.4" r=".51" fill="#000080"/>
<circle cx="251.7" cy="55.4" r=".51" fill="none" stroke="#000080" stroke-width=".21"/>
<path d="M251.7 52.9h2.4" fill="none" stroke="#000080" stroke-width=".25"/>
<circle cx="251.7" cy="52.9" r=".51" fill="#000080"/>
<circle cx="251.7" cy="52.9" r=".51" fill="none" stroke="#000080" stroke-width=".21"/>
<path d="M251.7 50.4h2.4" fill="none" stroke="#000080" stroke-width=".25"/>
<circle cx="251.7" cy="50.4" r=".51" fill="#000080"/>
<circle cx="251.7" cy="50.4" r=".51" fill="none" stroke="#000080" stroke-width=".21"/>
<path d="M251.7 47.8h2.4" fill="none" stroke="#000080" stroke-width=".25"/>
<circle cx="251.7" cy="47.8" r=".51" fill="#000080"/>
<circle cx="251.7" cy="47.8" r=".51" fill="none" stroke="#000080" stroke-width=".21"/>
<path d="M254.1 45.3h-2.4v14.5" fill="none" stroke="#000080" stroke-width=".25"/>
<circle cx="251.7" cy="47.8" r=".51" fill="#000080"/>
<circle cx="251.7" cy="47.8" r=".51" fill="none" stroke="#000080" stroke-width=".21"/>
<circle cx="251.7" cy="50.4" r=".51" fill="#000080"/>
<circle cx="251.7" cy="50.4" r=".51" fill="none" stroke="#000080" stroke-width=".21"/>
<circle cx="251.7" cy="52.9" r=".51" fill="#000080"/>
<circle cx="251.7" cy="52.9" r=".51" fill="none" stroke="#000080" stroke-width=".21"/>
<circle cx="251.7" cy="55.4" r=".51" fill="#000080"/>
<circle cx="251.7" cy="55.4" r=".51" fill="none" stroke="#000080" stroke-width=".21"/>
<path d="M189.2 30v52.1" fill="none" stroke="#000" stroke-width="1.3"/>
<path d="M106.8 111.3h1l.5-.6h1l.5 .6h1M106.8 111.9h1l.5 .5h1l.5-.5h1" fill="none" stroke="#d0a19e" stroke-width=".25"/>
<path d="M106.8 111.9l-1.6 1" fill="none" stroke="#d0a19e" stroke-width=".21"/>
<g fill="none" stroke="#f00" stroke-width=".25">
<path d="M102.7 111.2v1.5M106.5 111h1l.5-.5h1.1l.5 .5h1M106.5 111.6h1l.5 .5h1.1l.5-.5h1"/>
<circle cx="102.7" cy="109.6" r="1.53"/>
</g>
<path d="M106.5 111.6l-1.3 1.3" fill="none" stroke="#f00" stroke-width=".21"/>
<text font-size="11" fill="#000080" x="83.6" y="26.3">OPPIE ENERGY SOLUTION</text>
<g font-size="5.5" fill="#000080">
<text x="94.1" y="75.4">Power Supply</text>
<text x="194.1" y="76.9">EXTERNAL POWER CONNECTORS</text>
<text x="67.1" y="162.3">USB TYPE_C</text>
<text x="212.1" y="163.6">CH340G</text>
</g>
<text font-size="2.8" fill="#000080" x="221" y="188.4">3</text>
<g font-size="2.3">
<text x="37.9" y="11.7">1</text>
<text x="110.9" y="11.7">2</text>
<text x="184.1" y="11.7">3</text>
<text x="257.1" y="11.7">4</text>
<text x="3.9" y="33.3">A</text>
<text x="291.4" y="33.3">A</text>
<text x="55.1" y="44.9" transform="rotate(-90 55.1 44.9)">A</text>
<text x="236.8" y="47.3">1</text>
<text x="260.9" y="46">1</text>
<text x="31.2" y="52.4">01</text>
<text x="37" y="53.6">01</text>
<text x="55.1" y="52.4" transform="rotate(-90 55.1 52.4)">C</text>
<text x="69.3" y="48.6">1</text>
<text x="84.4" y="48.6">2</text>
<text x="89.7" y="48.3">3</text>
<text x="94.4" y="49.6">VIN</text>
<text x="104.9" y="49.6">VOUT</text>
<text x="115.1" y="48.3">2</text>
<text x="115.1" y="53.4">1</text>
<text x="144.4" y="48.3">3</text>
<text x="149.1" y="49.6">VIN</text>
<text x="159.6" y="49.6">VOUT</text>
<text x="169.8" y="48.3">2</text>
<text x="169.8" y="53.4">1</text>
<text x="236.8" y="49.8">2</text>
<text x="236.8" y="52.4">3</text>
<text x="260.9" y="48.6">2</text>
<text x="260.9" y="51.1">3</text>
<text x="260.9" y="53.6">4</text>
<text x="31" y="54.9">02</text>
<text x="37" y="56.2">02</text>
<text x="101.4" y="54.7">GND/ADJ</text>
<text x="156.1" y="54.7">GND/ADJ</text>
<text x="236.8" y="54.9">4</text>
<text x="236.8" y="57.4">5</text>
<text x="260.9" y="56.2">5</text>
<text x="4" y="81.6">B</text>
<text x="291.5" y="81.6">B</text>
<text x="265" y="100.8" transform="rotate(-90 265 100.8)">A</text>
<text x="272.6" y="100.8" transform="rotate(-90 272.6 100.8)">A</text>
<text x="58.1" y="104.8">VBUS</text>
<text x="58.1" y="107.3">VBUS</text>
<text x="67.9" y="103.5">A4_B9</text>
<text x="67.9" y="106">B4_A9</text>
<text x="30.6" y="111.1">A6</text>
<text x="30.6" y="113.7">A7</text>
<text x="30.7" y="108.6">A5</text>
<text x="37.2" y="109.9">CC1</text>
<text x="37.2" y="112.4">DP1</text>
<text x="60" y="112.4">CC2</text>
<text x="67.9" y="111.1">B5</text>
<text x="67.9" y="113.7">B6</text>
<text x="265" y="108.3" transform="rotate(-90 265 108.3)">C</text>
<text x="272.6" y="108.3" transform="rotate(-90 272.6 108.3)">C</text>
<text x="30.7" y="116.2">A8</text>
<text x="37.2" y="114.9">DN1</text>
<text x="37.2" y="117.5">SBU1</text>
<text x="59.8" y="117.5">DN2</text>
<text x="60.2" y="114.9">DP2</text>
<text x="67.9" y="116.2">B7</text>
<text x="67.9" y="118.8">B8</text>
<text x="224.5" y="116">VCC</text>
<text x="226.6" y="118.5">V3</text>
<text x="233" y="114.7">16</text>
<text x="233" y="117.2">4</text>
<text x="58.6" y="120.1">SBU2</text>
<text x="59.2" y="125.1">GND</text>
<text x="67.9" y="123.9">A1_B12</text>
<text x="206.4" y="122.3">15</text>
<text x="212.4" y="123.6">RS232</text>
<text x="224.6" y="123.6">UD+</text>
<text x="233" y="122.3">5</text>
<text x="233" y="124.8">6</text>
<text x="4" y="130">C</text>
<text x="50.9" y="130.2">SHELL_GND</text>
<text x="59.2" y="127.7">GND</text>
<text x="67.9" y="126.4">B1_A12</text>
<text x="67.9" y="128.9">SH1</text>
<text x="67.9" y="131.5">SH2</text>
<text x="108.1" y="129.6">1</text>
<text x="112.8" y="130.9">I/O1</text>
<text x="120.6" y="130.9">I/O1</text>
<text x="128.3" y="129.6">6</text>
<text x="207.5" y="127.4">7</text>
<text x="207.6" y="129.9">8</text>
<text x="212.4" y="131.2">XO</text>
<text x="212.9" y="128.7">XI</text>
<text x="224.4" y="131.2">RXD</text>
<text x="225.2" y="126.1">UD-</text>
<text x="233" y="129.9">3</text>
<text x="291.5" y="130">C</text>
<text x="50.9" y="132.8">SHELL_GND</text>
<text x="50.9" y="135.3">SHELL_GND</text>
<text x="50.9" y="137.8">SHELL_GND</text>
<text x="67.9" y="134">SH3</text>
<text x="67.9" y="136.6">SH4</text>
<text x="107.9" y="132.1">2</text>
<text x="108" y="134.7">3</text>
<text x="112.8" y="133.4">GND</text>
<text x="112.8" y="135.9">I/O2</text>
<text x="119.7" y="133.4">Vbus</text>
<text x="120.4" y="135.9">I/O2</text>
<text x="128.3" y="134.7">4</text>
<text x="128.3" y="132.1">5</text>
<text x="206.4" y="137.5">10</text>
<text x="207.5" y="135">9</text>
<text x="212.4" y="136.3">CTS</text>
<text x="224.5" y="133.7">TXD</text>
<text x="233" y="132.5">2</text>
<text x="233" y="137.5">14</text>
<text x="206.4" y="140.1">12</text>
<text x="206.5" y="142.7">11</text>
<text x="212.4" y="138.8">DSR</text>
<text x="212.4" y="141.4">DCD</text>
<text x="212.4" y="143.9">RI</text>
<text x="224.6" y="141.4">DTR</text>
<text x="225.1" y="138.8">RTS</text>
<text x="233" y="140.1">13</text>
<text x="224.3" y="146.5">GND</text>
<text x="233" y="145.2">1</text>
<text x="4" y="178.3">D</text>
<text x="201.9" y="178.3">Title</text>
<text x="291.4" y="178.3">D</text>
<text x="201.9" y="185.9">Size</text>
<text x="214.6" y="185.9">Number</text>
<text x="265.5" y="185.9">Revision</text>
<text x="203.2" y="189.7">A4</text>
<text x="201.9" y="193.5">Date:</text>
<text x="201.9" y="196.1">File:</text>
<text x="213.3" y="193.5">1/24/2025</text>
<text x="213.4" y="196.1">C:\Users\..\Power section.SchDoc</text>
<text x="252.8" y="196.1">Drawn By:</text>
<text x="252.8" y="193.5">Sheet</text>
<text x="259.6" y="193.5">of</text>
<text x="37.9" y="199.9">1</text>
<text x="110.9" y="199.9">2</text>
<text x="184.1" y="199.9">3</text>
<text x="257.1" y="199.9">4</text>
</g>
<g font-size="2.3" fill="#800000">
<text x="22.5" y="34.6">+12V</text>
<text x="51.7" y="34.6">+12V</text>
<text x="67.1" y="35.6">+12V</text>
<text x="123.7" y="40.7">+5V</text>
<text x="135" y="40.9">+5V</text>
<text x="178.6" y="40.7">3V3</text>
<text x="206.2" y="40.5">+12V 3V3</text>
<text x="219.7" y="40.5">+5</text>
<text x="249.3" y="66.9">GND</text>
<text x="12.5" y="74">GND</text>
<text x="22.6" y="74">GND</text>
<text x="67.3" y="76.3">GND</text>
<text x="51.9" y="80.3">GND</text>
<text x="264.4" y="85.1">VUSB</text>
<text x="79.3" y="98">VUSB</text>
<text x="235.6" y="100.5">VUSB</text>
<text x="146.4" y="112.4">USB_DP</text>
<text x="213" y="108.3">GND</text>
<text x="250.1" y="109">GND</text>
<text x="145.4" y="116.4">USB_DN</text>
<text x="250.6" y="122.3">USB_DP</text>
<text x="250.6" y="124.8">USB_DN</text>
<text x="142.4" y="126">VUSB</text>
<text x="159" y="130.3">GND</text>
<text x="274.8" y="131.2">USB_Rx</text>
<text x="275" y="133.7">USB_Tx</text>
<text x="25.8" y="149.1">GND</text>
<text x="72.9" y="144.2">GND</text>
<text x="95.9" y="146.2">GND</text>
<text x="81.9" y="151.1">GND</text>
<text x="238.1" y="154.7">GND</text>
</g>
<g font-size="2.3" fill="#000080">
<text x="55.9" y="43.2">D49</text>
<text x="55.9" y="45.8">597-3305-607F</text>
<text x="71.9" y="46.7">F1</text>
<text x="92.7" y="45.8">U19</text>
<text x="147.4" y="45.8">U20</text>
<text x="155" y="45.8">AMS1117-3.3</text>
<text x="235" y="43.5">P24</text>
<text x="259.2" y="42.2">P23</text>
<text x="35.3" y="49.8">J2</text>
<text x="71.9" y="53">0679L1000-01</text>
<text x="35.3" y="60">MTLW-102-10-G-S-608</text>
<text x="72.1" y="58.3">C54</text>
<text x="87.3" y="58.3">C55 AMS1117-5.0</text>
<text x="128" y="58.3">C56</text>
<text x="139.5" y="58.3">C57</text>
<text x="182.7" y="58.3">C58</text>
<text x="259.2" y="60">Header 5</text>
<text x="27.9" y="62.7">C59</text>
<text x="55.4" y="63.6">R68</text>
<text x="72.1" y="60.8">10uF</text>
<text x="87.3" y="60.8">1uF</text>
<text x="128" y="60.8">100uF</text>
<text x="139.5" y="60.8">10uF</text>
<text x="182.7" y="60.8">100uF</text>
<text x="235" y="61.3">Header 5</text>
<text x="55.4" y="66.1">1k</text>
<text x="35.4" y="101">J1</text>
<text x="265.8" y="99.2">D50</text>
<text x="273.4" y="99.2">D51</text>
<text x="228.3" y="104.9">C60</text>
<text x="210.6" y="112.1">U21</text>
<text x="228.3" y="111.8">100nF</text>
<text x="179.7" y="119.8">C62</text>
<text x="243" y="114.8">C61</text>
<text x="265.3" y="119.5">R69</text>
<text x="272.9" y="119.5">R70</text>
<text x="30.4" y="124.8">R71</text>
<text x="243" y="121.6">10nF</text>
<text x="265.3" y="122.1">1k</text>
<text x="272.9" y="122.1">1k</text>
<text x="30.2" y="128.4">5k1</text>
<text x="86.5" y="127.8">R72</text>
<text x="86.5" y="130.3">5k1</text>
<text x="111" y="127">U22</text>
<text x="179.7" y="129.5">100pF</text>
<text x="179.7" y="126.9">Cap Semi</text>
<text x="190.5" y="127.1">Y2</text>
<text x="190.5" y="130.1">ECS-120-18-5PXDU-TR</text>
<text x="179.7" y="133.8">C63</text>
<text x="35.4" y="141.6">USB4105GFA120</text>
<text x="111" y="139.7">USBLC6-2SC6</text>
<text x="179.7" y="143.5">100pF</text>
<text x="179.7" y="140.9">Cap Semi</text>
<text x="210.6" y="150.3">CH340G</text>
<text x="210.8" y="179.6">Power and USB Section</text>
<text x="237.5" y="187.2">Text</text>
<text x="265.5" y="196.1">Muhammad Ahsan</text>
<text x="266.8" y="193.5">3</text>
</g>
<g font-size="2.3" fill="#f00">
<text x="95.2" y="107.1">Diff Pair 90ohm</text>
<text x="102.4" y="110.4">i</text>
<text x="98.8" y="123.9">Diff Pair 90ohm</text>
<text x="106.1" y="120.6">i</text>
</g>
</svg>
